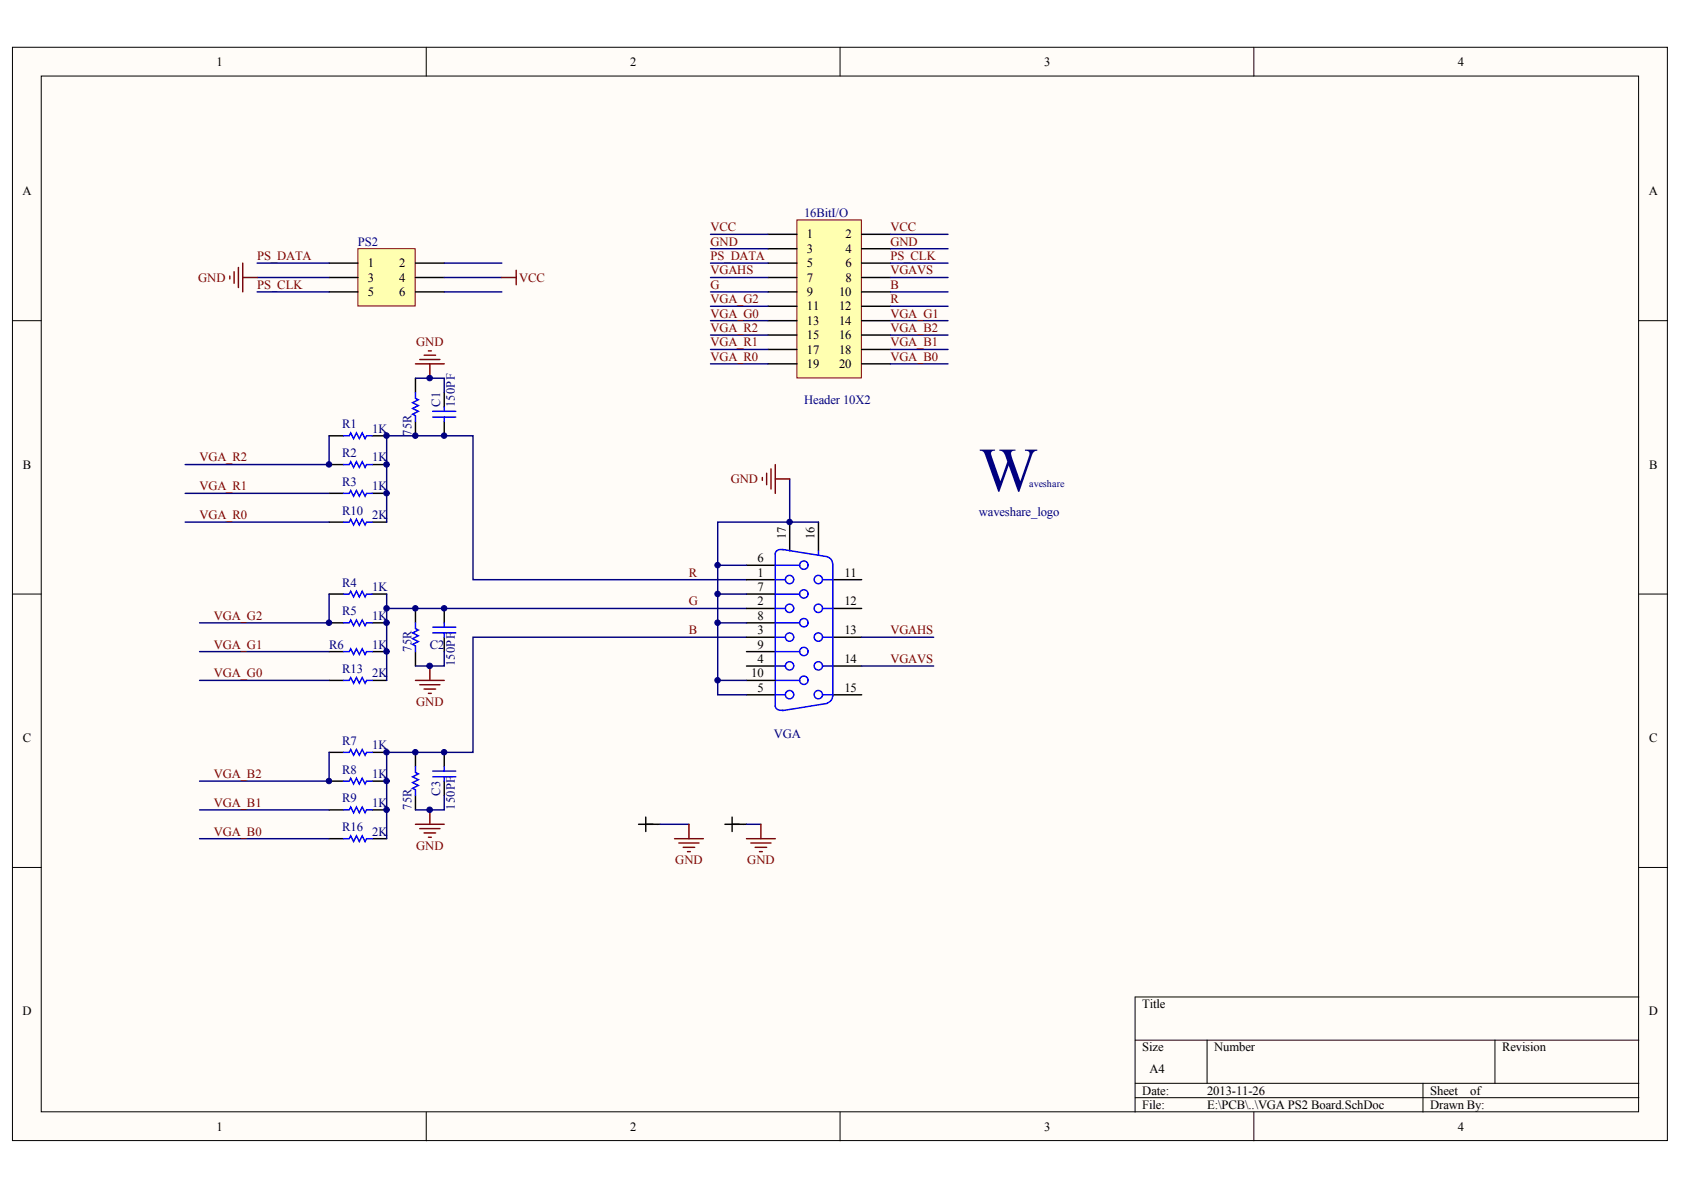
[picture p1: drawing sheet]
<svg xmlns="http://www.w3.org/2000/svg" width="297mm" height="210mm" viewBox="0 0 297 210" stroke-linecap="round" stroke-linejoin="round" font-family="sans-serif">
<g fill="#fffcf8" stroke="#000" stroke-width=".18">
<path d="M2.2 8.3h291.9v192.9h-291.9z"/>
<path d="M7.3 13.4h281.7v182.7h-281.7z"/>
</g>
<g fill="none" stroke="#000" stroke-width=".18">
<path d="M75.2 8.3v5.1M148.2 8.3v5.1M221.2 8.3v5.1M2.2 56.6h5.1M289.1 56.6h5.1M2.2 104.8h5.1M289.1 104.8h5.1M2.2 153h5.1M289.1 153h5.1M289.1 175.9h-88.9v20.3M75.2 196.2v5M148.2 196.2v5"/>
<path d="M200.2 183.5h88.9M200.2 191.1h88.9M200.2 193.6h88.9M212.9 183.5v7.6M221.2 196.2v5M251 191.1v5.1M263.7 183.5v7.6"/>
</g>
<path d="M63.1 43.9h10.1v10.1h-10.1z" fill="#ffffb0" stroke="#800000" stroke-width=".18"/>
<g fill="none" stroke="#000" stroke-width=".25">
<path d="M58.1 46.4h5M58.1 48.9h5M58.1 51.5h5M73.3 46.4h5.1M73.3 48.9h5.1M73.3 51.5h5.1M58.1 76.9h2.5M65.7 76.9h2.5M58.1 81.9h2.5M58.1 87h2.5M58.1 92.1h2.5M65.7 81.9h2.5"/>
<path d="M65.7 87h2.5M65.7 92.1h2.5M131.7 99.7h5.1M139.3 92.1v5.1M144.4 92.1v5.1M58.1 104.8h2.5M58.1 109.9h2.5M58.1 114.9h2.5M65.7 104.8h2.5M65.7 109.9h2.5M65.7 114.9h2.5M131.7 104.8h5.1"/>
<path d="M131.7 109.9h5.1M131.7 114.9h5.1M131.7 102.2h5.1M131.7 107.3h5.1M131.7 112.4h5.1M131.7 117.5h5.1M146.9 102.2h5.1M146.9 107.3h5.1M146.9 112.4h5.1M146.9 117.5h5.1M58.1 132.7h2.5M58.1 120h2.5"/>
<path d="M58.1 137.8h2.5M65.7 132.7h2.5M65.7 120h2.5M65.7 137.8h2.5M131.7 120h5.1M131.7 122.6h5.1M146.9 122.6h5.1M58.1 142.9h2.5M58.1 147.9h2.5M65.7 142.9h2.5M65.7 147.9h2.5"/>
</g>
<g fill="none" stroke="#000080" stroke-width=".25">
<path d="M45.4 46.4h12.7M45.4 51.5h12.7M45.4 48.9h12.7M78.4 46.4h10.1M78.4 51.5h10.1M78.4 48.9h10.1M58.1 76.9v5h-25.4M32.7 92.1h25.4M32.7 87h25.4M68.2 92.1v-15.2h15.2v25.3h48.3M131.7 99.7h-5.1v22.9h5.1M139.3 84.5v7.6h5.1"/>
<path d="M139.3 92.1h-12.7v7.6M35.2 114.9h22.9M58.1 104.8v5.1h-22.9M68.2 107.3h63.5M68.2 104.8v15.2M126.6 109.9h5.1M131.7 112.4h-48.3v20.3h-15.2v15.2M152 112.4h12.7M152 117.5h12.7M35.2 120h22.9M58.1 132.7v5.1h-22.9M126.6 120h5.1"/>
<path d="M35.2 142.9h22.9M35.2 147.9h22.9"/>
</g>
<path d="M40.5 48.7v.5M41.3 47.9v2.1M42.1 47.2v3.5M42.8 46.4v5.1M42.8 48.9h2.6M88.5 48.9h2.6M91.1 47.7v2.5M134.5 84.2v.5M135.2 83.5v2M136 82.7v3.6M136.8 81.9v5.1M136.8 84.5h2.5" fill="none" stroke="#800000" stroke-width=".25"/>
<g fill="none" stroke="#00f" stroke-width=".25">
<path d="M60.6 76.9h1l.3-.5 .5 1 .5-1 .5 1 .5-1 .5 1 .3-.5h1M60.6 81.9h1l.3-.5 .5 1.1 .5-1.1 .5 1.1 .5-1.1 .5 1.1 .3-.6h1M60.6 87h1l.3-.5 .5 1 .5-1 .5 1 .5-1 .5 1 .3-.5h1M60.6 92.1h1l.3-.5 .5 1 .5-1 .5 1 .5-1 .5 1 .3-.5h1M136.8 97.7v26.9M136.8 99.7h4.3M138 96.9l7.9 1.3M138.1 97a.94 .94 0 0 0-1.3 .8M144.4 97.2v.7M146 98.2a1.25 1.25 0 0 1 .9 1.3M146.9 99.5v23.3M60.6 104.8h1l.3-.5 .5 1 .5-1 .5 1 .5-1 .5 1 .3-.5h1"/>
<path d="M60.6 109.9h1l.3-.5 .5 1 .5-1 .5 1 .5-1 .5 1 .3-.5h1M60.6 114.9h1l.3-.5 .5 1 .5-1 .5 1 .5-1 .5 1 .3-.5h1M136.8 107.3h1.7M136.8 102.2h1.7M136.8 112.4h1.7M136.8 104.8h4.3M136.8 117.5h1.7M136.8 109.9h4.3M136.8 114.9h4.3M145.1 107.3h1.8M145.1 102.2h1.8M145.1 112.4h1.8"/>
<path d="M145.1 117.5h1.8M60.6 132.7h1l.3-.5 .5 1 .5-1 .5 1 .5-1 .5 1 .3-.5h1M60.6 120h1l.3-.5 .5 1 .5-1 .5 1 .5-1 .5 1 .3-.5h1M60.6 137.8h1l.3-.5 .5 1 .5-1 .5 1 .5-1 .5 1 .3-.5h1M136.8 122.6h1.7M136.8 120h4.3M136.8 124.5a1 1 0 0 0 1.3 .7M145.1 122.6h1.8M145.9 124.1l-7.9 1.2M146.9 122.8a1.25 1.25 0 0 1-.9 1.2M60.6 142.9h1l.3-.5 .5 1 .5-1 .5 1 .5-1 .5 1 .3-.5h1M60.6 147.9h1l.3-.5 .5 1 .5-1 .5 1 .5-1 .5 1 .3-.5h1"/>
<circle cx="141.8" cy="99.7" r=".74"/>
<circle cx="139.3" cy="107.3" r=".74"/>
<circle cx="139.3" cy="112.4" r=".74"/>
<circle cx="139.3" cy="102.2" r=".74"/>
<circle cx="139.3" cy="117.5" r=".74"/>
<circle cx="141.8" cy="120" r=".74"/>
<circle cx="141.8" cy="104.8" r=".74"/>
<circle cx="141.8" cy="114.9" r=".74"/>
<circle cx="141.8" cy="109.8" r=".74"/>
<circle cx="144.3" cy="107.3" r=".74"/>
<circle cx="144.3" cy="112.4" r=".74"/>
<circle cx="144.3" cy="102.2" r=".74"/>
<circle cx="144.3" cy="117.5" r=".74"/>
<circle cx="139.3" cy="122.5" r=".74"/>
<circle cx="144.3" cy="122.5" r=".74"/>
</g>
<path d="M140.6 38.8h11.3v27.9h-11.3z" fill="#ffffb0" stroke="#800000" stroke-width=".18"/>
<g fill="none" stroke="#000" stroke-width=".25">
<path d="M135.5 41.3h5.1M135.5 43.9h5.1M135.5 46.4h5.1M135.5 48.9h5.1M135.5 51.5h5.1M135.5 54h5.1M135.5 56.6h5.1M135.5 59.1h5.1M152 41.3h5.1M152 43.9h5.1M152 46.4h5.1M152 48.9h5.1"/>
<path d="M152 51.5h5.1M152 54h5.1M152 56.6h5.1M152 59.1h5.1M73.3 66.7v2.6M73.3 74.3v2.6M78.4 69.3v2.5M78.4 74.3v2.6M135.5 61.6h5.1M135.5 64.2h5.1M152 61.6h5.1M152 64.2h5.1"/>
<path d="M73.3 107.3v2.6M73.3 114.9v2.6M78.4 107.3v2.6M78.4 112.4v2.5M73.3 132.7v2.5M78.4 132.7v2.5M78.4 137.8v2.5M73.3 140.3v2.6M112.6 145.4h3.8M113.9 144.1v2.6M127.9 145.4h3.8M129.1 144.1v2.6"/>
</g>
<g fill="none" stroke="#000080" stroke-width=".25">
<path d="M125.3 41.3h10.2M125.3 46.4h10.2M125.3 48.9h10.2M125.3 51.5h10.2M125.3 54h10.2M125.3 56.6h10.2M125.3 59.1h10.2M125.3 43.9h10.2M157.1 41.3h10.1M157.1 46.4h10.1M157.1 48.9h10.1M157.1 51.5h10.1"/>
<path d="M157.1 54h10.1M157.1 56.6h10.1M157.1 59.1h10.1M157.1 43.9h10.1M73.3 66.7h5.1v2.6M125.3 61.6h10.2M125.3 64.2h10.2M157.1 61.6h10.1M157.1 64.2h10.1M78.4 114.9v2.6h-5.1M126.6 104.8h5.1M78.4 140.3v2.6h-5.1"/>
<path d="M116.4 145.4h5.1M131.7 145.4h2.5"/>
</g>
<path d="M115.9 145.4h.1M131.1 145.4h.1" fill="none" stroke="#00f" stroke-width=".26"/>
<g fill="none" stroke="#800000" stroke-width=".25">
<path d="M73.3 64.2h5.1M74 63.4h3.6M74.8 62.7h2M75.6 61.9h.5M75.8 64.2v2.5M75.8 117.5v2.5M73.3 120h5.1M74 120.8h3.6M74.8 121.5h2M75.6 122.3h.5M73.3 145.4h5.1M74 146.2h3.6"/>
<path d="M74.8 146.9h2M75.6 147.7h.5M75.8 142.9v2.5M119 147.9h5.1M119.7 148.7h3.6M120.5 149.5h2M121.3 150.2h.5M121.5 145.4v2.5M131.7 147.9h5.1M132.4 148.7h3.6M133.2 149.5h2M134 150.2h.5"/>
<path d="M134.2 145.4v2.5"/>
</g>
<g fill="none" stroke="#00f" stroke-width=".25">
<path d="M73.3 69.3v1l.5 .2-1 .5 1 .5-1 .5 1 .6-1 .5 .5 .2v1M76.3 72.6h4.1M76.3 73.6h4.1M78.4 71.8v.8M78.4 73.6v.7M73.3 109.9v1l.5 .2-1 .5 1 .5-1 .6 1 .5-1 .5 .5 .2v1M76.3 110.6h4.1M76.3 111.6h4.1M78.4 109.9v.7M78.4 111.6v.8M73.3 135.2v1.1l.5 .2-1 .5 1 .5-1 .5 1 .5-1 .6 .5 .2v1M76.3 136h4.1"/>
<path d="M76.3 137h4.1M78.4 135.2v.8M78.4 137v.8"/>
</g>
<g fill="#000080" stroke="#000080" stroke-width=".18">
<circle cx="58" cy="137.8" r=".48"/>
<circle cx="58" cy="109.8" r=".48"/>
<circle cx="58" cy="81.9" r=".48"/>
<circle cx="68.2" cy="142.8" r=".48"/>
<circle cx="68.2" cy="137.8" r=".48"/>
<circle cx="68.2" cy="132.7" r=".48"/>
<circle cx="68.2" cy="114.9" r=".48"/>
<circle cx="68.2" cy="109.8" r=".48"/>
<circle cx="68.2" cy="107.3" r=".48"/>
<circle cx="68.2" cy="87" r=".48"/>
<circle cx="68.2" cy="81.9" r=".48"/>
<circle cx="68.2" cy="76.8" r=".48"/>
<circle cx="73.3" cy="132.7" r=".48"/>
<circle cx="73.3" cy="107.3" r=".48"/>
<circle cx="73.3" cy="76.8" r=".48"/>
<circle cx="75.8" cy="142.8" r=".49"/>
<circle cx="75.8" cy="117.5" r=".49"/>
<circle cx="75.8" cy="66.7" r=".49"/>
<circle cx="78.3" cy="132.7" r=".48"/>
<circle cx="78.3" cy="107.3" r=".48"/>
<circle cx="78.3" cy="76.8" r=".48"/>
<circle cx="126.6" cy="120" r=".48"/>
<circle cx="126.6" cy="109.8" r=".48"/>
<circle cx="126.6" cy="104.8" r=".48"/>
<circle cx="126.6" cy="99.7" r=".48"/>
<circle cx="139.3" cy="92.1" r=".48"/>
</g>
<text font-size="11" fill="#000080" x="172.7" y="86.6">W</text>
<g font-size="2.2">
<text x="38.2" y="11.6">1</text>
<text x="111.2" y="11.6">2</text>
<text x="184.2" y="11.6">3</text>
<text x="257.1" y="11.6">4</text>
<text x="3.9" y="34.4">A</text>
<text x="290.8" y="34.4">A</text>
<text x="64.9" y="47.1">1</text>
<text x="70.4" y="47.1">2</text>
<text x="142.3" y="42.1">1</text>
<text x="142.3" y="44.6">3</text>
<text x="142.3" y="47.1">5</text>
<text x="149.1" y="42.1">2</text>
<text x="149.1" y="44.6">4</text>
<text x="149.1" y="47.1">6</text>
<text x="64.9" y="49.7">3</text>
<text x="64.9" y="52.2">5</text>
<text x="70.4" y="49.7">4</text>
<text x="70.4" y="52.2">6</text>
<text x="142.3" y="49.7">7</text>
<text x="142.3" y="52.2">9</text>
<text x="148" y="52.2">10</text>
<text x="149.1" y="49.7">8</text>
<text x="142.3" y="54.7">11</text>
<text x="142.3" y="57.3">13</text>
<text x="142.3" y="59.8">15</text>
<text x="148" y="54.7">12</text>
<text x="148" y="57.3">14</text>
<text x="148" y="59.8">16</text>
<text x="142.3" y="62.4">17</text>
<text x="142.3" y="64.9">19</text>
<text x="148" y="62.4">18</text>
<text x="148" y="64.9">20</text>
<text x="4" y="82.7">B</text>
<text x="290.9" y="82.7">B</text>
<text x="138.6" y="95.1" transform="rotate(-90 138.6 95.1)">17</text>
<text x="143.7" y="95.1" transform="rotate(-90 143.7 95.1)">16</text>
<text x="133.6" y="101.7">1</text>
<text x="133.6" y="99.2">6</text>
<text x="148.9" y="101.7">11</text>
<text x="133.6" y="106.8">2</text>
<text x="133.6" y="104.2">7</text>
<text x="148.9" y="106.8">12</text>
<text x="133.6" y="111.9">3</text>
<text x="133.6" y="109.3">8</text>
<text x="148.9" y="111.9">13</text>
<text x="132.5" y="119.5">10</text>
<text x="133.6" y="116.9">4</text>
<text x="133.6" y="114.4">9</text>
<text x="148.9" y="116.9">14</text>
<text x="133.6" y="122">5</text>
<text x="148.9" y="122">15</text>
<text x="4" y="130.9">C</text>
<text x="290.9" y="130.9">C</text>
<text x="3.9" y="179.1">D</text>
<text x="201.5" y="177.8">Title</text>
<text x="290.8" y="179.1">D</text>
<text x="201.5" y="185.5">Size</text>
<text x="214.2" y="185.5">Number</text>
<text x="265" y="185.5">Revision</text>
<text x="202.8" y="189.3">A4</text>
<text x="201.5" y="193.1">Date:</text>
<text x="201.5" y="195.6">File:</text>
<text x="212.9" y="193.1">2013-11-26</text>
<text x="212.9" y="195.6">E:\PCB\..\VGA PS2 Board.SchDoc</text>
<text x="252.3" y="193.1">Sheet</text>
<text x="252.3" y="195.6">Drawn By:</text>
<text x="259.3" y="193.1">of</text>
<text x="38.2" y="199.4">1</text>
<text x="111.2" y="199.4">2</text>
<text x="184.2" y="199.4">3</text>
<text x="257.1" y="199.4">4</text>
</g>
<g font-size="2.2" fill="#800000">
<text x="125.3" y="40.8">VCC</text>
<text x="157.1" y="40.8">VCC</text>
<text x="45.4" y="45.9">PS_DATA</text>
<text x="125.3" y="45.9">PS_DATA</text>
<text x="125.3" y="43.3">GND</text>
<text x="157.1" y="45.9">PS_CLK</text>
<text x="157.1" y="43.3">GND</text>
<text x="34.9" y="49.7">GND</text>
<text x="45.4" y="50.9">PS_CLK</text>
<text x="91.6" y="49.7">VCC</text>
<text x="125.3" y="50.9">G</text>
<text x="125.3" y="48.4">VGAHS</text>
<text x="125.3" y="53.5">VGA_G2</text>
<text x="157.1" y="53.5">R</text>
<text x="157.1" y="50.9">B</text>
<text x="157.1" y="48.4">VGAVS</text>
<text x="125.3" y="58.6">VGA_R2</text>
<text x="125.3" y="56">VGA_G0</text>
<text x="157.1" y="56">VGA_G1</text>
<text x="157.1" y="58.6">VGA_B2</text>
<text x="73.4" y="61.1">GND</text>
<text x="125.3" y="63.6">VGA_R0</text>
<text x="125.3" y="61.1">VGA_R1</text>
<text x="157.1" y="63.6">VGA_B0</text>
<text x="157.1" y="61.1">VGA_B1</text>
<text x="35.2" y="81.4">VGA_R2</text>
<text x="35.2" y="86.5">VGA_R1</text>
<text x="128.9" y="85.2">GND</text>
<text x="35.2" y="91.5">VGA_R0</text>
<text x="121.5" y="101.7">R</text>
<text x="121.5" y="106.8">G</text>
<text x="37.7" y="109.3">VGA_G2</text>
<text x="121.5" y="111.9">B</text>
<text x="157.1" y="111.9">VGAHS</text>
<text x="37.7" y="119.5">VGA_G0</text>
<text x="37.7" y="114.4">VGA_G1</text>
<text x="157.1" y="116.9">VGAVS</text>
<text x="73.4" y="124.5">GND</text>
<text x="37.7" y="137.2">VGA_B2</text>
<text x="37.7" y="142.3">VGA_B1</text>
<text x="37.7" y="147.4">VGA_B0</text>
<text x="73.4" y="149.9">GND</text>
<text x="119.1" y="152.5">GND</text>
<text x="131.8" y="152.5">GND</text>
</g>
<g font-size="2.2" fill="#000080">
<text x="141.8" y="38.2">16BitI/O</text>
<text x="63.1" y="43.3">PS2</text>
<text x="77.7" y="71.8" transform="rotate(-90 77.7 71.8)">C1</text>
<text x="80.2" y="71.8" transform="rotate(-90 80.2 71.8)">150PF</text>
<text x="141.8" y="71.2">Header 10X2</text>
<text x="60.3" y="75.6">R1</text>
<text x="65.7" y="76.3">1K</text>
<text x="72.6" y="76.9" transform="rotate(-90 72.6 76.9)">75R</text>
<text x="60.3" y="80.6">R2</text>
<text x="65.7" y="81.4">1K</text>
<text x="60.3" y="85.7">R3</text>
<text x="65.7" y="86.5">1K</text>
<text x="60.3" y="90.8">R10</text>
<text x="65.7" y="91.5">2K</text>
<text x="172.7" y="90.9">waveshare_logo</text>
<text x="60.3" y="103.5">R4</text>
<text x="65.7" y="104.2">1K</text>
<text x="60.3" y="108.6">R5</text>
<text x="65.7" y="109.3">1K</text>
<text x="58.1" y="114.4">R6</text>
<text x="60.3" y="118.7">R13</text>
<text x="65.7" y="114.4">1K</text>
<text x="65.7" y="119.5">2K</text>
<text x="72.6" y="114.9" transform="rotate(-90 72.6 114.9)">75R</text>
<text x="75.8" y="114.4">C2</text>
<text x="80.2" y="117.5" transform="rotate(-90 80.2 117.5)">150PF</text>
<text x="60.3" y="131.4">R7</text>
<text x="136.5" y="130.1">VGA</text>
<text x="60.3" y="136.5">R8</text>
<text x="65.7" y="132.2">1K</text>
<text x="65.7" y="137.2">1K</text>
<text x="60.3" y="141.5">R9</text>
<text x="65.7" y="142.3">1K</text>
<text x="72.6" y="142.9" transform="rotate(-90 72.6 142.9)">75R</text>
<text x="77.7" y="140.3" transform="rotate(-90 77.7 140.3)">C3</text>
<text x="80.2" y="142.9" transform="rotate(-90 80.2 142.9)">150PF</text>
<text x="60.3" y="146.6">R16</text>
<text x="65.7" y="147.4">2K</text>
</g>
<text font-size="1.8" fill="#000080" x="181.6" y="86">aveshare</text>
</svg>
